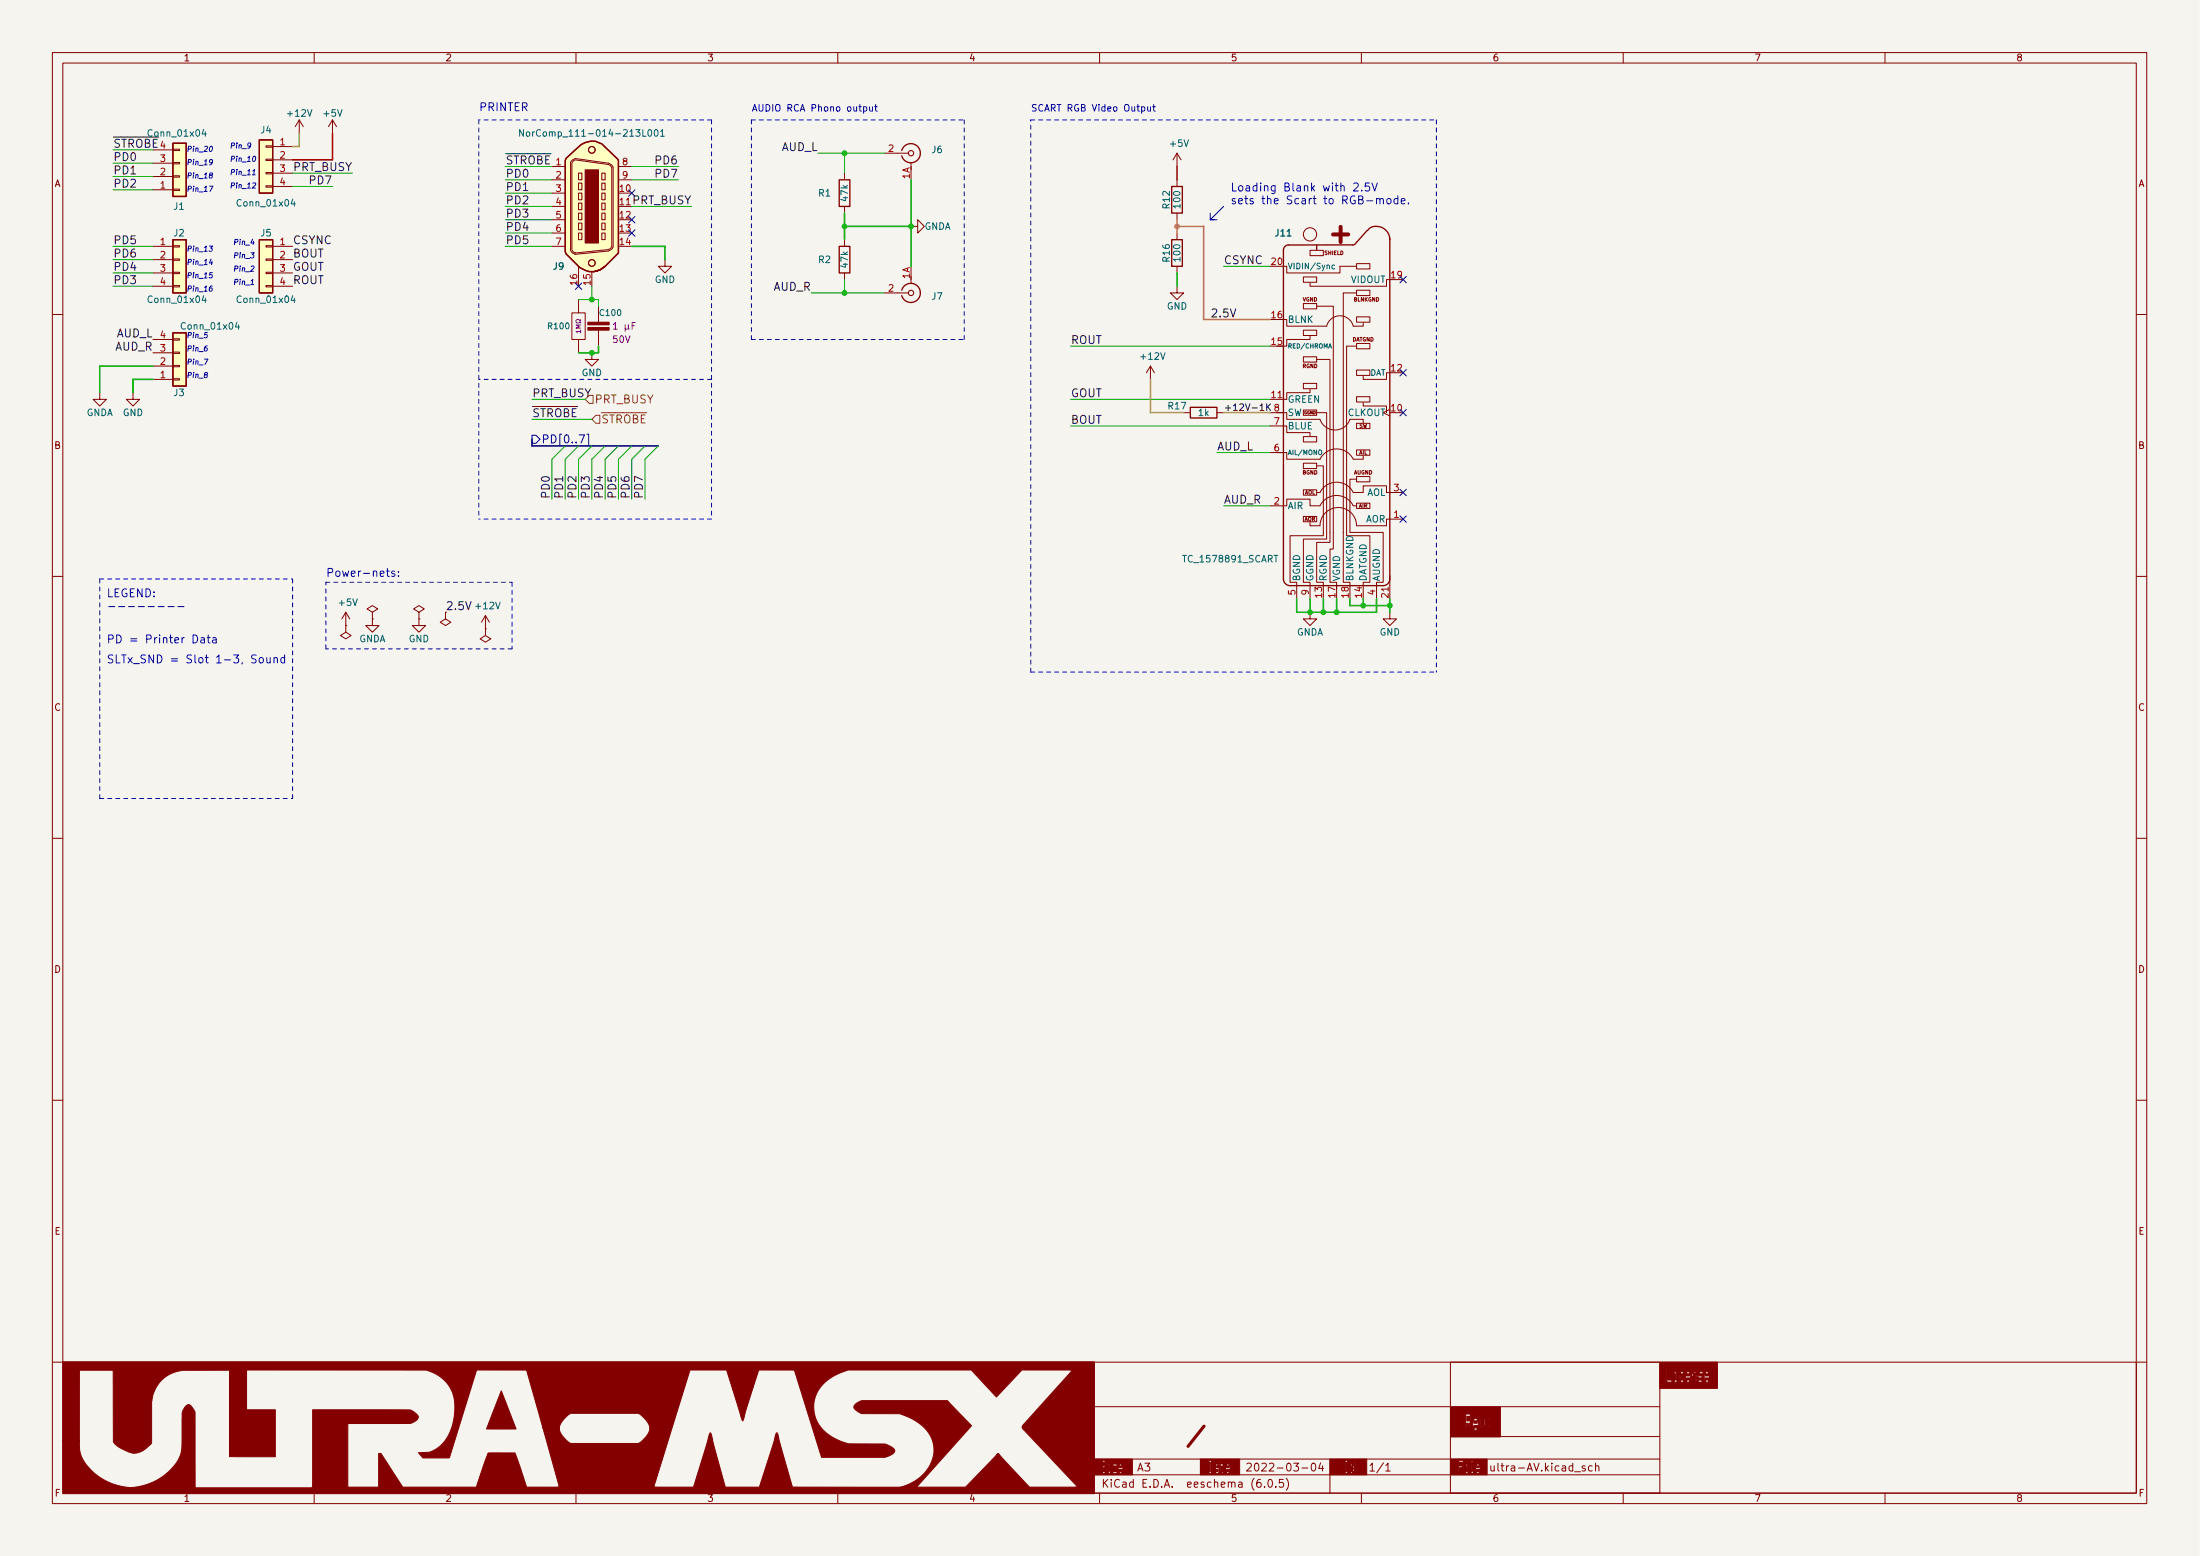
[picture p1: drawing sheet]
<svg xmlns="http://www.w3.org/2000/svg" width="420mm" height="297mm" viewBox="0 0 420 297" stroke-linecap="round" stroke-linejoin="round" font-family="sans-serif">
<path d="M0 0h420v297h-420z" fill="#f5f4ef" stroke="#f5f4ef" stroke-width=".19"/>
<g fill="none" stroke="#840000" stroke-width=".19">
<path d="M10 10h400v277h-400zM12 12h396v273h-396zM60 10v2M110 10v2M160 10v2M210 10v2M260 10v2M310 10v2M360 10v2M29.2 36.2h3.8M29.2 33.7h3.8M29.2 31.2h3.8"/>
<path d="M29.2 28.6h3.8M33 28.5h1.3v.2h-1.3zM33 31h1.3v.3h-1.3zM33 33.6h1.3v.2h-1.3zM33 36.1h1.3v.3h-1.3zM50.8 35.5h1.3v.2h-1.3zM50.8 32.9h1.3v.3h-1.3zM50.8 30.4h1.3v.2h-1.3zM50.8 27.8h1.3v.3h-1.3zM52.1 28h3.8M52.1 30.5h3.8M52.1 33.1h3.8"/>
<path d="M52.1 35.6h3.8M57.1 22.9l-.7 1.3M57.1 22.9v2.5M57.1 22.9l.8 1.3M63.5 22.9l-.8 1.3M63.5 22.9v2.5M63.5 22.9l.8 1.3M105.4 39.4h2.5M105.4 34.3h2.5M105.4 36.9h2.5M109.3 30.5l.6-.2 6.3 .9 .5 .2 .4 .5v15.3l-.4 .5-.5 .2-6.3 .7-.6-.3-.3-.5v-16.8zM109.6 30.6l.3-.1 6.3 .9 .6 .6v14.9l-.3 .6-6.6 .8-.7-.6v-16.5z"/>
<path d="M110.5 33.1h.6v1.2h-.6zM110.5 38.8h.6v1.2h-.6zM110.5 36.9h.6v1.2h-.6zM110.5 35h.6v1.2h-.6zM114.9 38.8h.7v1.2h-.7zM114.9 36.9h.7v1.2h-.7zM114.9 35h.7v1.2h-.7zM114.9 33.1h.7v1.2h-.7zM118.1 39.4h2.5M118.1 34.3h2.5M118.1 31.8h2.5M161.3 33.1v1.2"/>
<path d="M161.3 39.4v1.3M168.9 29.2h4.6M174 31v1.4M224.8 29.2v2.6M224.8 34.3v1.3M224.8 29.2l-.8 1.3M224.8 29.2l.8 1.3M29.2 47h3.8M29.2 49.6h3.8M29.2 52.1h3.8M29.2 54.6h3.8M33 54.5h1.3v.3h-1.3z"/>
<path d="M33 52h1.3v.2h-1.3zM33 49.4h1.3v.3h-1.3zM33 46.9h1.3v.3h-1.3zM50.8 54.5h1.3v.3h-1.3zM50.8 52h1.3v.2h-1.3zM50.8 49.4h1.3v.3h-1.3zM50.8 46.9h1.3v.3h-1.3zM52.1 47h3.8M52.1 49.6h3.8M52.1 52.1h3.8M52.1 54.6h3.8M105.4 47h2.5"/>
<path d="M105.4 41.9h2.5M105.4 44.5h2.5M109.2 59.7h2.6v5.1h-2.6zM110.5 44.5h.6v1.3h-.6zM110.5 42.6h.6v1.3h-.6zM110.5 40.7h.6v1.2h-.6zM110.5 50.8v1.3M110.5 57.2v2.5M114.3 58.5v3M114.9 44.5h.7v1.3h-.7zM114.9 42.6h.7v1.3h-.7zM114.9 40.7h.7v1.2h-.7z"/>
<path d="M127 49.6v1.2h1.3l-1.3 1.3-1.3-1.3h1.3M161.3 45.8v1.2M161.3 52.1v1.3M168.9 55.9h4.6M174 43.2h1.3v-1.3l1.2 1.3-1.2 1.3v-1.3M174 52.7v1.4M224.8 54.6v1.3h1.3l-1.3 1.3-1.3-1.3h1.3M224.8 40.7v1.2M224.8 44.5v1.3M224.8 50.8v1.3M245.1 50.8h.6v1.3h10.2v-1.3h3.2M248.9 57.9h2.6v1.1h-2.6z"/>
<path d="M248.9 52.9h2.6v1h-2.6zM250.2 47.8h2.5v1h-2.5zM251.5 58.5h3.1v46.3h-.6v6.4h1.3v1.2M259.1 55.4h2.5v1h-2.5zM259.1 50.3h2.5v1h-2.5zM259.1 55.9h-2.6v55.3h1.3v.6M265.4 53.4h-.6v1.2h-14.6v-.6M10 60h2M19 75v1.2h1.3l-1.3 1.3-1.2-1.3h1.2M25.4 75v1.2h-1.3l1.3 1.3 1.3-1.3h-1.3M29.2 72.4h3.8M29.2 69.9h3.8"/>
<path d="M29.2 67.3h3.8M29.2 64.8h3.8M33 64.7h1.3v.2h-1.3zM33 67.2h1.3v.3h-1.3zM33 69.8h1.3v.2h-1.3zM33 72.3h1.3v.3h-1.3zM110.5 64.8v2.5M113 67.3v1.3h1.3l-1.3 1.3-1.2-1.3h1.2M114.3 63v3.1M219.7 69.9l-.8 1.3M219.7 69.9v2.5M219.7 69.9l.8 1.3"/>
<path d="M226.1 78.8h1.2M232.4 78.8h1.3M242.6 78.8h2.5M243.8 78.8h1.9v1.2h6.4a3 3 0 0 0 2.9 2.1 3 3 0 0 0 2.8-2.1h2.5v.7M243.8 61h1.9v1.3h7.7a2.62 2.62 0 0 1 2.5-2 2.62 2.62 0 0 1 2.5 2h1.9v-.7M248.9 78.3h2.6v1h-2.6zM248.9 73.2h2.6v1h-2.6zM248.9 68.1h2.6v1h-2.6zM248.9 63h2.6v1h-2.6zM250.2 74.3v.7h-4.5v1.2h-3.1M250.2 64.2v.6h-4.5v1.3h-1.9M251.5 78.8h1.9v24.1h-4.5v8.3h1.3v3.1"/>
<path d="M251.5 68.6h2.5v34.9h-2.5v7.7h1.2v.6M259.1 75.7h2.5v1h-2.5zM259.1 70.6h2.5v1.1h-2.5zM259.1 65.6h2.5v1h-2.5zM259.1 60.5h2.5v1h-2.5zM259.1 66.1h-1.9v36.2h4.4v8.9h-1.3v.6M260.3 76.9v.6h4.5v1.3M265.4 71.2h-.6v1.2h-4.5v-.6M265.4 78.1l-1.2 .7 1.2 .6M408 60h2M242.6 81.3h3.1v1.3h4.5v.6M242.6 96.6h3.1v-1.3h4.5v1.3h1.9a3.5 3.5 0 0 1 3.2-2 3.5 3.5 0 0 1 3.1 2h.7"/>
<path d="M242.6 86.4h2.5M243.8 86.4h1.9v1.3h6.4a3.5 3.5 0 0 1 3.2-2 3.5 3.5 0 0 1 3.1 2h1.9v-.7M248.9 98.6h2.6v1h-2.6zM248.9 93.5h2.6v1h-2.6zM248.9 88.4h2.6v1h-2.6zM248.9 83.3h2.6v1.1h-2.6zM251.5 88.9h1.2v13.4h-6.3v8.9h1.2v3.1M251.5 94h.6a3.5 3.5 0 0 1 3.2-2 3.5 3.5 0 0 1 3.1 2h1.9v-1.3h4.5v1.3h3.2M259.1 96h2.5v1.1h-2.5zM259.1 91h2.5v1h-2.5zM259.1 85.9h2.5v1h-2.5zM259.1 80.8h2.5v1h-2.5z"/>
<path d="M259.1 91.5h-1.3v10.1h6.4v9.6h-1.3v1.2M268 99.1h-3.2v1.3h-5.7a3.5 3.5 0 0 0-3.5-3.5 3.5 3.5 0 0 0-3.5 3.5h-1.9v-.7M10 110h2M66 119.4v1.3l1.1 .6-1.1 .7-1-.7 1-.6M66 119.4h.1M66 116.9l-.7 1.2M66 116.9v2.5M66 116.9l.8 1.2M71.1 118.1v1.3h1.3l-1.3 1.3-1.3-1.3h1.3M71.1 116.9l1-.7-1-.6-1 .6 1 .7v1.2M71.1 118.1h.1M80 116.9l1-.7-1-.6-1 .6 1 .7v1.2"/>
<path d="M80 118.1h.1M80 118.1v1.3h1.3l-1.3 1.3-1.3-1.3h1.3M85.1 116.9v1.2l1 .7-1 .6-1-.6 1-.7M92.7 117.5l-.8 1.3M92.7 117.5v2.6M92.7 117.5l.8 1.3M250.2 116.9v1.2h1.3l-1.3 1.3-1.3-1.3h1.3M262.9 111.8v2.5M265.4 116.9v1.2h1.3l-1.3 1.3-1.2-1.3h1.2M265.4 109.9v4.4M408 110h2M92.7 120.1v1.2l1 .7-1 .6-1-.6 1-.7"/>
<path d="M92.7 120.1h.1M10 160h2M408 160h2M10 210h2M408 210h2M10 260h2M209 260h108v25h-108zM209 278.5h108M209 268.5h108M218.7 279.3h.9l-.5 .6 .4 .1v.7l-.2 .1-.6-.1M229.3 278.5v3M245.9 279.4l.2-.1a.8 .8 0 0 1 .5 .8 .8 .8 0 0 1-.5 .7 1 1 0 0 1-.2-1.4z"/>
<path d="M247.1 279.3h.9l-.5 .6 .4 .1v.7l-.2 .1-.6-.1M250.6 279.4l.2-.1a.8 .8 0 0 1 .5 .8 .8 .8 0 0 1-.5 .7 1 1 0 0 1-.2-1.4zM252.2 279.2l-.3 1.1h.9M252.6 279.8v1M254 278.5v6.5M264.7 279.7l.4-.4v1.5M277 260h131v25h-131zM277 274.2h40M302.7 279.9l-.3-.1-.2 .2v.2l.5 .2v.3h-.5M304.1 279.9l-.4-.1-.3 .3 .1 .6h.6M304.7 280l.2-.2 .4 .1 .1 .9M304.7 279.3v1.5"/>
<path d="M408 260h2M60 285v2M110 285v2M160 285v2M209 281.5h108M210 285v2M217.3 280.8l.5-1.5 .5 1.5M217.4 280.4h.8M240.7 282.4a.59 .59 0 0 0-.7 .7v.5l.2 .2 .4 .1 .2-.1 .1-.5-.2-.2-.4-.1-.3 .3M241.5 283.8v.1M242.3 282.6l.2-.2a.8 .8 0 0 1 .5 .8 .8 .8 0 0 1-.5 .7l-.2-.1-.1-.5zM243.7 283.8v.1"/>
<path d="M243.9 280.2h1.2M245.1 282.4h-.7l-.1 .7 .2-.1 .5 .1 .2 .2-.1 .5-.2 .1-.6-.1M245.7 282.2a1.72 1.72 0 0 1 0 2.3M248.6 280.2h1.2M260 285v2M264.7 280.8h.8M310 285v2M360 285v2"/>
<circle cx="113" cy="28.6" r=".63"/>
<circle cx="113" cy="50.2" r=".63"/>
<circle cx="250.2" cy="44.7" r="1.27"/>
</g>
<path d="M229.9 272.3l-3 3.8" fill="none" stroke="#840000" stroke-width=".6"/>
<g fill="#840000" stroke="#840000" stroke-width=".19">
<path d="M12 260h197v25.1h-197v-10h3.2v1.3a5.5 5.5 0 0 0 1.2 3.2 11.6 11.6 0 0 0 8.3 4.4l.7-.1a10.9 10.9 0 0 0 9.1-6.2l.2-1.6 .1-4.3a4.9 4.9 0 0 1 .2-2.7 1.16 1.16 0 0 1 1.2-.9l.5 .5 .6 .9v14.4h22.3l.1-14.9h17a3 3 0 0 1 2.9 .9 .72 .72 0 0 1 .3 .7 .72 .72 0 0 1-.6 .6l-1 .4-11.9 .1v12.1h5.9v-6.4h.5l4.1 6.4h14.1l2.2-6.5h1.1h4.1l2.2 6.5h31.8l3-10 .3-.4 2.8 10.4h6.5l3.2-10.1 .2-.3 .2 .5 2.6 9.6a.27 .27 0 0 0 .1 .3 .27 .27 0 0 0 .4 0h19.9a8 8 0 0 0 6.8-7.1 7.3 7.3 0 0 0-5.2-6.4l-1.4-.5h-7.2l-.7-.4a1.12 1.12 0 0 1-.8-1.1l.6-.6 .9-.4h16.3l4.6 4.8-10.5 11.7h9.4l5.8-6.1a.38 .38 0 0 1 .5-.3 .38 .38 0 0 1 .3 .4l5.6 6h9.2l-10.2-10.9a.74 .74 0 0 1-.4-.7 .74 .74 0 0 1 .5-.6l8.9-9.9v-.3h-9.4l-4.9 5.2-4.8-5.2-23.8 .1a8.4 8.4 0 0 0-6.2 5.6 6.6 6.6 0 0 0 3.9 7.4l1.7 .7a6.2 6.2 0 0 0 3.1 .3l4.8 .1 1.3 .6a.7 .7 0 0 1 .6 .6 .7 .7 0 0 1-.5 .7l-1.5 .6h-12l-5.2-16.7h-6.8l-3.1 9.7-3-9.7h-7l-6.9 22.4h-18.1l-3.1-11.3h3.1a4.4 4.4 0 0 0 2.2 3h12.9a4.8 4.8 0 0 0 2.2-2.8 4.2 4.2 0 0 0-2-2.9l-.2-.1-13 .1a4.7 4.7 0 0 0-2.1 2.7h-3.1l-3.1-11.1h-9.6l-5.2 16.8h-5.1l-.8-1h.9a3.5 3.5 0 0 0 2.6-.7 9.2 9.2 0 0 0 3.5-7.5 7 7 0 0 0-5.5-7.6h-34.3v7.6h5.5v9h-8.8v-16.5h-9.2a6.6 6.6 0 0 0-5.6 6.1v7.8l-.4 .4a3.7 3.7 0 0 1-5.3 .7l-1-.6-.6-.8-.1-13.6h-6.4v13.5h-3.2z"/>
<path d="M95.7 265.5l2.9 7.3h-5.7z"/>
<path d="M208.8 278.5h7.5v3h-7.5v-.3h5.5v-.3h.8v-.4h-.1v.4h-1.3v.3h-.3v-.3h.3v-.4h.7v-.7h.7v-.3h-.1v.3h-.7v-.3h-.6v.3h-.1v1.1h-.8v-.4h.2v-.3h-.2v.3h-.1l-.2 .7h-.4v-.3h-.1v-1.1h1v.4h.2l.2-.7h-.9v.3h-.5v-.3h-.4v.3h.2v1.1h-.2v.3h-.5v-.3h.2v-.7h-.2v.7h-.5v.3h-1.8v-.3h1.8v-.4h-.2v.4h-1.6v-.7h2.3v-.4h-.5v.4h-1.8v-.4h1.8v-.3h.7v-.4h.7v-.3h-.2v.3h-.7v.4h-.5v-.4h.5v-.3h-.5v.3h-.2v.7h-1.6z"/>
<path d="M213.7 279.8h.6v.4h-.6z"/>
<path d="M229.3 278.5h7.4v3h-7.4v-.3h2.1v-.3h.7v.3h2.6v-.3h.9v-.4h-.1v.4h-1.3v.3h-.5v-.3h.5v-.4h.7v-.7h.7v-.3h-.1v.3h-.8v-.3h-.5v.3h-.2v1.1h-.1v-.4h-.2v.4h-.4v.3h-.5v-1.4h.3v1.1h.2v-1.1h.4v-.3h-.4v-.7h-.2v.7h-.1v.3h-.4v.4h-.5l-.2 .7h-.3v-.4h.1v-.7h.9v-.3h-.5v.3h-.4l-.1-.7h-.2v-.3h-.5v.3h.2v1.8h-.2v.3h-1.6z"/>
<path d="M231.2 279.1h.2v.4h.2v1h-.2v.4h-.2z"/>
<path d="M277 268.6h9.5v5.7h-9.5v-1.3h6.2v-.4h1.4v-.5h-.3v.5h-.9v-.5h.3v-.9h.9v-.4h-.3v.4h-.6v-.4h-.3v1.3h-.2v.5h-.2v.4h-.9v-.4h.9v-.5h-.2v.5h-1.3v.4h-.5v-.4h.5v-.5h1.3v-1.3h-.2v1.3h-.3v-.9h-.2v-.4h-.6v.4h-.3v1.4h-.4v.4h-.7v-.4h.7v-.5h-.2v.5h-.5v-.9h.3v.4h.2v-.4h.2v-.5h.2v-.8h-.2v-.5h-.9v3.1h-2.9z"/>
<path d="M280.1 270.4h.7v.8h-.7z"/>
<path d="M281.5 271.2h.6v.5h-.6z"/>
<path d="M317 260h11v5h-11v-1.1h9.3v-.4h1v-.5h-.2v.5h-1.4v.4h-.6v-.4h.6v-.5h.8v-.7h.8v-.4h-.2v.4h-.8v-.4h-.6v.4h-.2v1.2h-.2v-.5h-.2v.5h-.8v.4h-.2v-.9h1v-.3h-.6v-.4h.8v-.4h-.8v.4h-.2v.7h-.2v-.7h-.2v1.6h-.6v-1.2h.2v-.4h.4v-.4h-.4v.4h-.2v-.4h-.2v2h-.4v-.4h-.6v.4h-.6v-.4h.6v-.5h.8v-.7h-.2v-.4h-.6v.4h-.2v1.2h-.2v-.5h-.2v.5h-.6v.4h-.6v-.4h.6v-.8h.8v-.4h-.2v.4h-.6v-.4h.6v-.4h-.6v.4h-.2v1.2h-.6v-1.6h-.4v.4h.2v1.2h-.2v.4h-.4v-.4h-.8v-2h1.6v-.4h-.2v.4h-1.4v-.4h-.2v2.8h-1.3z"/>
<path d="M322.1 262.3h.6v.4h-.6z"/>
<path d="M325.7 262.3h.6v.4h-.6z"/>
<path d="M254 278.5h7v3h-7v-.3h3.4v-.3h.5v.3h.4v-.3h.2v.3h.1v-.3h.7v-.4h-.1v.4h-.6v-1.1h.7v-.3h-.1v.3h-.6v-1h-.1v1h-.2v-.3h-.4v.3h-.2v1.1h-.5v-1.8h.2v-.3h-.5v.3h.1v1.8h-.1v.3h-2.9z"/>
<path d="M257.9 279.8h.4v.4h.2l-.2 .7h-.4z"/>
<path d="M277 278.5h7v3h-7v-.3h5.5v-.3h.9v-.4h-.2v.4h-1.2v.3h-.5v-.3h.5v-.4h.7v-.7h.7v-.3h-.2v.3h-.7v-.3h-.5v.3h-.2v1.1h-.5v-2.1h-.4v.3h.2v1.8h-.2v.3h-.5v-.3h-.2v-1.4h-.3v.3h.1v1.1h-.1v.3h-1.1v-1h.5v-.4h-.5v-.7h1.4v-.3h-.2v.3h-.5v-.3h-.9v2.4h-1.6z"/>
<path d="M282 279.8h.5v.4h-.5z"/>
<path d="M112.3 62.5h4v.5h-4z"/>
<path d="M112.3 61.5h4v.5h-4z"/>
<path d="M111.8 32.4h2.5v14h-2.5z"/>
</g>
<g fill="#ffffc2" stroke="#ffffc2" stroke-width=".19">
<path d="M49.5 26.7h2.6v10.2h-2.6z"/>
<path d="M49.5 45.8h2.6v10.1h-2.6z"/>
<path d="M33 63.5h2.6v10.2h-2.6z"/>
<path d="M33 27.3h2.6v10.2h-2.6z"/>
<path d="M109.6 30.6l.3-.1 6.3 .9 .6 .6v14.9l-.3 .6-6.6 .8-.7-.6v-16.5z"/>
<path d="M108.1 30.3l1.6-1.6a3.9 3.9 0 0 1 5.2-1.2l3.2 3.1v17.7l-2.5 2.5-.9 .7-1.3 .4 2.2-1.1a3.7 3.7 0 0 1-4.9 .3l-2.6-2.7-.2-.4v-17.4z"/>
<path d="M33 45.8h2.6v10.1h-2.6z"/>
<circle cx="113" cy="28.6" r=".63"/>
<circle cx="113" cy="50.2" r=".63"/>
</g>
<g fill="none" stroke="#840000" stroke-width=".25">
<path d="M33 27.3h2.6v10.2h-2.6zM49.5 26.7h2.6v10.2h-2.6zM160.3 34.3h2v5.1h-2zM172.2 28.7a1.81 1.81 0 0 1 2.8-.9 1.81 1.81 0 0 1 0 2.9 1.81 1.81 0 0 1-2.8-.9M223.8 35.6h2v5.1h-2zM33 45.8h2.6v10.1h-2.6zM49.5 45.8h2.6v10.1h-2.6zM115.6 50.8a3.7 3.7 0 0 1-4.9 .3l-2.6-2.7-.2-.4v-17.4l.2-.3 1.6-1.6a3.9 3.9 0 0 1 5.2-1.2l3.2 3.1v17.7l-2.5 2.5-.9 .7-1.3 .4M160.3 47h2v5.1h-2zM172.2 55.4a1.81 1.81 0 0 1 2.8-1 1.81 1.81 0 0 1 0 3 1.81 1.81 0 0 1-2.8-1M223.8 45.8h2v5h-2zM246.1 46.7a1.02 1.02 0 0 0-1 1.1v1.2"/>
<path d="M251.5 46.8v.9M258.3 46.7l-12.2 .1M261.1 44l-2 2.3M261.2 44a2.45 2.45 0 0 1 2.7-.6 2.45 2.45 0 0 1 1.5 2.4M265.4 45.5v65a1.27 1.27 0 0 1-1.2 1.3h-17.8a1.27 1.27 0 0 1-1.3-1.3v-59.7M33 63.5h2.6v10.2h-2.6zM227.3 77.8h5.1v2h-5.1z"/>
</g>
<g fill="none" stroke="#006464" stroke-width=".19">
<path d="M38.9 24.7l-.3 .9h.8M39.2 25.2v.8M55.9 38l-.3 .9h.8M56.2 38.5v.8M100 24.7v1.3l-.8-1.3v1.3M100.6 25.3l.2-.1 .3 .1 .1 .5-.1 .1-.3 .1-.2-.1zM123.9 24.8l.1-.1a.68 .68 0 0 1 .5 .7 .68 .68 0 0 1-.5 .6 .84 .84 0 0 1-.1-1.2zM125.1 24.8l.1-.1a.68 .68 0 0 1 .5 .7 .68 .68 0 0 1-.5 .6 .84 .84 0 0 1-.1-1.2zM126.2 25.1l.3-.4v1.3M126.2 26h.7M38.9 56.4l-.3 .9h.8M39.2 56.9v.9"/>
<path d="M55.9 56.4l-.3 .9h.8M56.2 56.9v.9M254.9 50.7l-.3-.1-.2 .2 .1 .5h.4M45.3 61.5l-.3 .9h.7M45.6 62v.8M253.7 66.5l.3-.9 .3 .9M251.9 86l.1-.1 .4 .1v.5l-.1 .3-.4-.1z"/>
</g>
<path d="M110.9 63.3h-.9l.3 .2M110.9 62.1h-.9l.6 .3-.6 .2h.9M110.9 61v.2h-.2a.38 .38 0 0 0-.5-.2 .38 .38 0 0 0-.2 .5l.5 .2 .4-.2v.2M110.9 63v.5M117.2 61.9l.3-.3v1.2M117.2 62.8h.7M119.4 62v1.3M120 62.7l.2 .1M120 62l-.1 .8h-.3l-.2-.1M120.7 62.2h.5M121.3 61.6h-.6v1.2" fill="none" stroke="#840084" stroke-width=".19"/>
<g fill="none" stroke="#840000" stroke-width=".2">
<circle cx="174" cy="29.2" r=".51"/>
<circle cx="174" cy="55.9" r=".51"/>
</g>
<g fill="none" stroke="#000084" stroke-width=".19">
<path d="M120 36.3l1.3 1.2M121.3 36.3l-1.3 1.2M109.9 54l1.2 1.3M111.1 54l-1.2 1.3M120 41.3l1.3 1.3M120 43.9l1.3 1.2M121.3 43.9l-1.3 1.2M121.3 41.3l-1.3 1.3M267.4 52.8l1.2 1.2M268.6 52.8l-1.2 1.2M267.4 78.2l1.2 1.2M267.4 70.5l1.2 1.3"/>
<path d="M268.6 78.2l-1.2 1.2M268.6 70.5l-1.2 1.3M101.6 83.1h.8l.7 .8-.7 .7h-.8zM112.1 82.9h.3v2.2h-.3M267.4 93.4l1.2 1.2M267.4 98.5l1.2 1.2M268.6 93.4l-1.2 1.2M268.6 98.5l-1.2 1.2"/>
</g>
<path d="M112.5 75.5h.8v1.5h-.8l-.7-.8zM113.8 79.3h.8v1.5h-.8l-.8-.8z" fill="none" stroke="#725600" stroke-width=".19"/>
<path d="M240.7 78.4h.7M241.9 77.1v1.3M242.1 77.6l.5 .8M242.6 77.1l-.7 .7" fill="none" stroke="#0f0f0f" stroke-width=".19"/>
<g fill="none" stroke="#0000c2" stroke-width=".19">
<path d="M167.2 19.9v1.1l.3 .2M220.3 19.9v1.1l.3 .2M40 35.5h.7l-.6 1M40.1 28l.2-.1a.5 .5 0 0 1 .3 .6 .5 .5 0 0 1-.5 .4l-.1-.4zM40.2 33.4l-.2-.2 .2-.2 .4 .1-.1 .3a.38 .38 0 0 0-.5 .1 .38 .38 0 0 0 0 .5 .33 .33 0 0 0 .5-.1 .33 .33 0 0 0 0-.4l-.1-.1M40.6 30.9l-.2 .2-.3-.1v-.4l.3-.1 .2 .2-.1 .5-.5 .3M48.2 33.4h.6M48.3 32.7l.3-.3-.1 1M48.3 35l.4-.1 .1 .3-.7 .7h.7M48.4 29.9l.1-.1a.5 .5 0 0 1 .3 .6 .5 .5 0 0 1-.5 .4l-.1-.4zM164.9 20.4h.4l.2 .2-.1 .6h-.5M164.9 20.4v1.2"/>
<path d="M166.1 20.4v.8h.3l.2-.1M166.6 20.4v.8M167.1 20.4h.4M218 20.4h.4l.2 .2-.1 .6h-.5M219.2 20.4v.8h.3l.2-.1M219.7 20.4v.8M220.1 20.4h.5M233.7 39.4l-2.6 2.5M258.5 35.1l.6-.2 .2 .2 .1 .3-.9 1.1h.9M260.1 36.3v.2M261.5 34.9h-.7l-.1 .8 .2-.2 .5 .1 .2 .2-.1 .5-.2 .2-.6-.2M262 34.9l.5 1.6 .5-1.6"/>
<path d="M262.9 38l.2-.1 .4 .1v.9M262.9 37.9v1M263.5 38.1l.3-.2 .3 .1 .1 .9M264.9 38l.2-.1 .5 .1 .1 .6-.2 .2-.4 .1-.2-.1zM267 38l-.5-.1-.3 .3 .2 .6h.6M267 37.4v1.5M267.6 38.4l.7-.1v-.3l-.5-.1-.2 .2 .1 .7h.6M269 38.8v.1M40 47h.6l-.4 .4 .3 .1v.4h-.6M40.3 49.5l-.3 .7h.6M40.5 49.8l-.1 .7M40.5 54.6l-.4 .2-.1 .6 .1 .2 .4-.1v-.5h-.3l-.2 .2"/>
<path d="M40.6 52.1h-.5l-.1 .4h.5v.5h-.6M47.9 54.3h.5M48 50.9l.4-.1 .1 .3-.7 .7h.6M231.1 40.7v1.2M231.1 41.9h1.3M20.8 115.8h1.1M22.6 115.8h1.2M24.5 115.8h1.2M26.4 115.8h1.2M28.3 115.8h1.2M30.2 115.8h1.2M32.1 115.8h1.1"/>
<path d="M34 115.8h1.1M73.8 109h.6M74 108.5v1.3l.4 .2M75.4 109.1l-.4-.1-.2 .2 .1 .3 .5 .1v.4h-.6M76.1 109.9v.1M76.1 109.1v.1M36.9 121.2a.77 .77 0 0 1 .8 .8 .77 .77 0 0 1-.8 .7zM38.4 121.8h.6v.9M39 122.1l-.5 .1a.3 .3 0 0 0-.2 .2 .3 .3 0 0 0 .2 .3h.5M39.6 121.7h.5M39.8 121.2v1.3l.3 .2M40.6 121.8h.6l.1 .9"/>
<path d="M41.3 122.1l-.5 .1a.3 .3 0 0 0-.2 .2 .3 .3 0 0 0 .2 .3h.5M48.9 125.1l-.6-.1-.3 .3 .2 .4 .6 .3v.4l-.2 .1h-.6M49.6 125.7l.2-.2 .4 .2 .1 .6-.1 .2h-.4l-.2-.1zM50.9 125.5l.1 1h.4l.2-.1M51.6 125.5v1M52.3 125.7l.2-.2 .4 .1 .1 .9M52.3 125.5v1M54.4 125.6l-.5-.1-.3 .3 .2 .7h.6M54.4 125v1.5"/>
</g>
<g fill="none" stroke="#0000c2" stroke-width=".19" stroke-dasharray=".8 .8">
<path d="M91.4 22.9v76.2M135.9 22.9v76.2M135.9 22.9h-44.5M143.5 22.9h40.6M143.5 22.9v41.9M196.8 22.9h77.5M274.3 22.9v105.4M231.1 41.9h1.3M135.9 72.4h-44.5M143.5 64.8h40.6M184.1 64.8v-41.9M135.9 99.1h-44.5"/>
<path d="M19 110.5v41.9M19 110.5h36.9M62.2 111.2h35.6M97.8 111.2v12.7M62.2 123.9v-12.7M97.8 123.9h-35.6M196.8 128.3h77.5M196.8 128.3v-105.4M19 152.4h36.9M55.9 152.4v-41.9"/>
</g>
<path d="M101.6 83.9v1.2h6.3M110.5 85.1h15.2" fill="none" stroke="#000084" stroke-width=".3"/>
<g fill="none" stroke="#009600" stroke-width=".19">
<path d="M21.6 33.7h7.6M21.6 28.6h7.6M21.6 31.2h7.6M21.6 36.2h7.6M55.9 33.1h11.4M55.9 35.6h7.6M96.5 39.4h8.9M96.5 34.3h8.9M96.5 31.8h8.9M96.5 36.9h8.9M120.6 39.4h11.5M120.6 34.3h8.9"/>
<path d="M120.6 31.8h8.9M156.2 29.2h12.7M161.3 29.2v3.9M21.6 47h7.6M21.6 49.6h7.6M21.6 52.1h7.6M21.6 54.6h7.6M96.5 47h8.9M96.5 44.5h8.9M96.5 41.9h8.9M110.5 57.2h3.8v1.3M113 54.6v2.6"/>
<path d="M154.9 55.9h14M161.3 53.4v2.5M233.7 50.8h8.9M101.6 76.2h10.2M204.5 76.2h38.1M204.5 66.1h38.1M101.6 80h11.4M107.9 85.1l-2.5 2.6v7.6M110.5 85.1l-2.6 2.6v7.6M113 85.1l-2.5 2.6v7.6M115.6 85.1l-2.6 2.6v7.6M118.1 85.1l-2.5 2.6v7.6"/>
<path d="M120.6 85.1l-2.5 2.6v7.6M123.2 85.1l-2.6 2.6v7.6M125.7 85.1l-2.5 2.6v7.6M204.5 81.3h38.1M232.4 86.4h10.2M233.7 96.6h8.9"/>
</g>
<g fill="none" stroke="#00c200" stroke-width=".3">
<path d="M174 34.3v16.5M120.6 47h6.4v2.6M161.3 40.7v5.1M161.3 43.2h12.7M224.8 52.1v2.5M29.2 69.9h-10.2v5.1M29.2 72.4h-3.8v2.6M114.3 66.1v1.2h-3.8M247.6 114.3v2.6h15.3v-2.6M250.2 114.3v2.6M252.7 114.3v2.6M255.3 114.3v2.6"/>
<path d="M257.8 114.3v1.3h7.6M260.3 114.3v1.3M265.4 114.3v2.6"/>
</g>
<path d="M57.1 25.4v2.6h-1.2M219.7 72.4v6.4h6.4M233.7 78.8h8.9" fill="none" stroke="#c2c200" stroke-width=".3"/>
<path d="M63.5 25.4v5.1h-7.6M224.8 31.8v2.5" fill="none" stroke="#c20000" stroke-width=".3"/>
<path d="M224.8 43.2h5.1v17.8h12.7M224.8 41.9v2.6" fill="none" stroke="#f90" stroke-width=".3"/>
<g fill="#00c200" stroke="#00c200" stroke-width=".19">
<circle cx="161.3" cy="43.2" r=".45"/>
<circle cx="174" cy="43.2" r=".45"/>
<circle cx="252.7" cy="116.9" r=".45"/>
<circle cx="250.2" cy="116.9" r=".45"/>
<circle cx="260.4" cy="115.6" r=".45"/>
<circle cx="255.3" cy="116.9" r=".45"/>
<circle cx="265.4" cy="115.6" r=".45"/>
<circle cx="113" cy="67.3" r=".45"/>
</g>
<g fill="#009600" stroke="#009600" stroke-width=".19">
<circle cx="161.3" cy="29.2" r=".45"/>
<circle cx="161.3" cy="55.9" r=".45"/>
<circle cx="113" cy="57.2" r=".45"/>
</g>
<circle cx="224.8" cy="43.2" r=".45" fill="#f90" stroke="#f90" stroke-width=".19"/>
<text font-size="5.3" fill="#840000" x="254.5" y="46.4">+</text>
<g font-size="2.1" fill="#0000c2">
<text x="91.4" y="21.2">PRINTER</text>
<text x="234.9" y="36.5">Loading Blank with 2.5V</text>
<text x="234.9" y="39">sets the Scart to RGB-mode.</text>
<text x="62.2" y="110.1">Power-nets:</text>
<text x="20.3" y="114">LEGEND:</text>
<text x="20.3" y="122.8">PD = Printer Data</text>
<text x="20.3" y="126.6">SLTx_SND = Slot 1-3, Sound</text>
</g>
<g font-size="2.1" fill="#0f0f0f">
<text x="21.6" y="28.2">~{STROBE}</text>
<text x="149.1" y="28.8">AUD_L</text>
<text x="21.6" y="33.3">PD1</text>
<text x="21.6" y="35.8">PD2</text>
<text x="21.6" y="30.7">PD0</text>
<text x="56" y="32.6">PRT_BUSY</text>
<text x="59.4" y="35.2">PD7</text>
<text x="96.5" y="33.9">PD0</text>
<text x="96.5" y="31.4">~{STROBE}</text>
<text x="125.4" y="31.4">PD6</text>
<text x="125.4" y="33.9">PD7</text>
<text x="96.5" y="36.4">PD1</text>
<text x="96.5" y="39">PD2</text>
<text x="96.5" y="41.5">PD3</text>
<text x="120.8" y="39">PRT_BUSY</text>
<text x="21.6" y="46.6">PD5</text>
<text x="55.9" y="46.6">CSYNC</text>
<text x="96.5" y="44.1">PD4</text>
<text x="96.5" y="46.6">PD5</text>
<text x="21.6" y="49.1">PD6</text>
<text x="21.6" y="51.7">PD4</text>
<text x="55.9" y="49.1">BOUT</text>
<text x="55.9" y="51.7">GOUT</text>
<text x="233.7" y="50.4">CSYNC</text>
<text x="21.6" y="54.2">PD3</text>
<text x="55.9" y="54.2">ROUT</text>
<text x="147.6" y="55.5">AUD_R</text>
<text x="22.1" y="64.4">AUD_L</text>
<text x="204.5" y="65.7">ROUT</text>
<text x="231.1" y="60.6">2.5V</text>
<text x="21.9" y="66.9">AUD_R</text>
<text x="101.6" y="75.8">PRT_BUSY</text>
<text x="204.5" y="75.8">GOUT</text>
<text x="101.6" y="79.6">~{STROBE}</text>
<text x="204.5" y="80.9">BOUT</text>
<text x="232.4" y="86">AUD_L</text>
<text x="105" y="95.3" transform="rotate(-90 105 95.3)">PD0</text>
<text x="107.5" y="95.3" transform="rotate(-90 107.5 95.3)">PD1</text>
<text x="110.1" y="95.3" transform="rotate(-90 110.1 95.3)">PD2</text>
<text x="112.6" y="95.3" transform="rotate(-90 112.6 95.3)">PD3</text>
<text x="115.2" y="95.3" transform="rotate(-90 115.2 95.3)">PD4</text>
<text x="117.7" y="95.3" transform="rotate(-90 117.7 95.3)">PD5</text>
<text x="120.2" y="95.3" transform="rotate(-90 120.2 95.3)">PD6</text>
<text x="122.8" y="95.3" transform="rotate(-90 122.8 95.3)">PD7</text>
<text x="233.7" y="96.1">AUD_R</text>
<text x="85.1" y="116.5">2.5V</text>
</g>
<g font-size="2.1" fill="#725600">
<text x="113.5" y="77">PRT_BUSY</text>
<text x="114.8" y="80.8">~{STROBE}</text>
</g>
<text font-size="2.1" fill="#000084" x="103.4" y="84.6">PD[0..7]</text>
<g font-size="2.1" fill="#840000">
<text x="232.2" y="280.9">2022-03-04</text>
<text x="261.3" y="280.9">1/1</text>
<text x="284.3" y="280.9">ultra-AV.kicad_sch</text>
<text x="210.3" y="284">KiCad E.D.A. eeschema (6.0.5)</text>
</g>
<g font-size="1.8" fill="#840000">
<text x="35" y="11.7">1</text>
<text x="85" y="11.7">2</text>
<text x="135" y="11.7">3</text>
<text x="185" y="11.7">4</text>
<text x="235" y="11.7">5</text>
<text x="285" y="11.7">6</text>
<text x="335" y="11.7">7</text>
<text x="385" y="11.7">8</text>
<text x="10.3" y="35.7">A</text>
<text x="408.3" y="35.7">A</text>
<text x="10.3" y="85.7">B</text>
<text x="408.3" y="85.7">B</text>
<text x="10.3" y="135.7">C</text>
<text x="408.3" y="135.7">C</text>
<text x="10.3" y="185.7">D</text>
<text x="408.3" y="185.7">D</text>
<text x="10.4" y="235.7">E</text>
<text x="408.4" y="235.7">E</text>
<text x="10.4" y="285.7">F</text>
<text x="35" y="286.7">1</text>
<text x="85" y="286.7">2</text>
<text x="135" y="286.7">3</text>
<text x="185" y="286.7">4</text>
<text x="235" y="286.7">5</text>
<text x="285" y="286.7">6</text>
<text x="335" y="286.7">7</text>
<text x="385" y="286.7">8</text>
<text x="408.4" y="285.7">F</text>
</g>
<g font-size="1.8" fill="#006464">
<text x="55.1" y="22.3">+12V</text>
<text x="61.9" y="22.3">+5V</text>
<text x="49.8" y="25.4">J4</text>
<text x="101.5" y="26.1">NorComp_111-014-213L001</text>
<text x="178" y="29.2">J6</text>
<text x="223.6" y="28">+5V</text>
<text x="33.2" y="40">J1</text>
<text x="45.6" y="39.4">Conn_01x04</text>
<text x="156.3" y="37.5">R1</text>
<text x="161.9" y="38.3" transform="rotate(-90 161.9 38.3)">47k</text>
<text x="223.4" y="39.8" transform="rotate(-90 223.4 39.8)">R12</text>
<text x="225.4" y="39.6" transform="rotate(-90 225.4 39.6)">100</text>
<text x="33.2" y="45.1">J2</text>
<text x="49.8" y="45.1">J5</text>
<text x="176.5" y="43.9">GNDA</text>
<text x="243.6" y="45.1">J11</text>
<text x="105.7" y="51.5">J9</text>
<text x="156.3" y="50.2">R2</text>
<text x="161.9" y="51" transform="rotate(-90 161.9 51)">47k</text>
<text x="223.4" y="49.9" transform="rotate(-90 223.4 49.9)">R16</text>
<text x="225.4" y="49.8" transform="rotate(-90 225.4 49.8)">100</text>
<text x="28.6" y="57.8">Conn_01x04</text>
<text x="45.6" y="57.8">Conn_01x04</text>
<text x="125" y="54">GND</text>
<text x="178" y="57.2">J7</text>
<text x="222.8" y="59.1">GND</text>
<text x="258" y="54">VIDOUT</text>
<text x="34.9" y="62.9">Conn_01x04</text>
<text x="245.9" y="61.6">BLNK</text>
<text x="111.1" y="71.8">GND</text>
<text x="218" y="68.7">+12V</text>
<text x="33.2" y="75.6">J3</text>
<text x="245.9" y="76.9">GREEN</text>
<text x="16.4" y="79.4">GNDA</text>
<text x="23.4" y="79.4">GND</text>
<text x="223.2" y="78.1">R17</text>
<text x="228.9" y="79.4">1k</text>
<text x="245.9" y="82">BLUE</text>
<text x="245.9" y="79.4">SW</text>
<text x="257.3" y="79.4">CLKOUT</text>
<text x="260.9" y="94.7">AOL</text>
<text x="245.9" y="97.2">AIR</text>
<text x="260.7" y="99.7">AOR</text>
<text x="226.3" y="107.4">TC_1578891_SCART</text>
<text x="248.3" y="111" transform="rotate(-90 248.3 111)">BGND</text>
<text x="250.8" y="111" transform="rotate(-90 250.8 111)">GGND</text>
<text x="253.4" y="111" transform="rotate(-90 253.4 111)">RGND</text>
<text x="255.9" y="111" transform="rotate(-90 255.9 111)">VGND</text>
<text x="258.4" y="111" transform="rotate(-90 258.4 111)">BLNKGND</text>
<text x="261" y="111" transform="rotate(-90 261 111)">DATGND</text>
<text x="263.5" y="111" transform="rotate(-90 263.5 111)">AUGND</text>
<text x="64.8" y="115.7">+5V</text>
<text x="91" y="116.3">+12V</text>
<text x="68.5" y="122.6">GNDA</text>
<text x="78" y="122.6">GND</text>
<text x="247.6" y="121.3">GNDA</text>
<text x="263.5" y="121.3">GND</text>
</g>
<g font-size="1.8" fill="#0000c2">
<text x="143.5" y="21.3">AUDIO RCA Phono output</text>
<text x="196.8" y="21.3">SCART RGB Video Output</text>
</g>
<g font-size="1.8" fill="#0f0f0f">
<text x="28.6" y="26.1">Conn_01x04</text>
<text x="233.7" y="78.4">+12V-1K</text>
</g>
<g font-size="1.8" fill="#a90000">
<text x="30.6" y="28.4">4</text>
<text x="53.5" y="27.7">1</text>
<text x="169.7" y="29">2</text>
<text x="30.6" y="36">1</text>
<text x="30.6" y="33.4">2</text>
<text x="30.6" y="30.9">3</text>
<text x="53.5" y="30.3">2</text>
<text x="53.5" y="32.8">3</text>
<text x="53.5" y="35.3">4</text>
<text x="106.2" y="31.5">1</text>
<text x="106.2" y="34.1">2</text>
<text x="118.9" y="31.5">8</text>
<text x="118.9" y="34.1">9</text>
<text x="173.7" y="34.2" transform="rotate(-90 173.7 34.2)">1A</text>
<text x="106.2" y="36.6">3</text>
<text x="106.2" y="39.2">4</text>
<text x="106.2" y="41.7">5</text>
<text x="118.4" y="36.6">10</text>
<text x="118.4" y="39.2">11</text>
<text x="118.4" y="41.7">12</text>
<text x="30.6" y="46.8">1</text>
<text x="53.5" y="46.8">1</text>
<text x="106.2" y="44.2">6</text>
<text x="106.2" y="46.8">7</text>
<text x="118.4" y="44.2">13</text>
<text x="118.4" y="46.8">14</text>
<text x="30.6" y="49.3">2</text>
<text x="30.6" y="51.9">3</text>
<text x="53.5" y="49.3">2</text>
<text x="53.5" y="51.9">3</text>
<text x="173.7" y="53.2" transform="rotate(-90 173.7 53.2)">1A</text>
<text x="242.9" y="50.6">20</text>
<text x="265.7" y="53.1">19</text>
<text x="30.6" y="54.4">4</text>
<text x="53.5" y="54.4">4</text>
<text x="110.2" y="54.4" transform="rotate(-90 110.2 54.4)">16</text>
<text x="112.8" y="54.4" transform="rotate(-90 112.8 54.4)">15</text>
<text x="169.7" y="55.7">2</text>
<text x="30.6" y="64.6">4</text>
<text x="242.9" y="65.8">15</text>
<text x="242.9" y="60.7">16</text>
<text x="30.6" y="69.6">2</text>
<text x="30.6" y="67.1">3</text>
<text x="265.7" y="70.9">12</text>
<text x="30.6" y="72.2">1</text>
<text x="242.9" y="76">11</text>
<text x="243.3" y="81.1">7</text>
<text x="243.3" y="78.5">8</text>
<text x="265.7" y="78.5">10</text>
<text x="243.3" y="86.1">6</text>
<text x="266.2" y="93.8">3</text>
<text x="243.3" y="96.3">2</text>
<text x="266.2" y="98.8">1</text>
<text x="247.4" y="113.6" transform="rotate(-90 247.4 113.6)">5</text>
<text x="249.9" y="113.6" transform="rotate(-90 249.9 113.6)">9</text>
<text x="262.6" y="113.6" transform="rotate(-90 262.6 113.6)">4</text>
<text x="252.5" y="114.1" transform="rotate(-90 252.5 114.1)">13</text>
<text x="255" y="114.1" transform="rotate(-90 255 114.1)">17</text>
<text x="257.6" y="114.1" transform="rotate(-90 257.6 114.1)">18</text>
<text x="260.1" y="114.1" transform="rotate(-90 260.1 114.1)">14</text>
<text x="265.2" y="114.1" transform="rotate(-90 265.2 114.1)">21</text>
</g>
<text font-size="1.8" fill="#840084" x="117.1" y="65.4">50V</text>
<g font-size="1.6" fill="#006464">
<text x="104.8" y="62.8">R100</text>
<text x="114.7" y="60.3">C100</text>
</g>
<g font-size="1.5" fill="#006464">
<text x="245.9" y="51.4">VIDIN/Sync</text>
<text x="261.5" y="71.7">DAT</text>
</g>
<g font-size="1.4" fill="#0000c2">
<text x="35.6" y="29">Pin_20</text>
<text x="43.8" y="28.3">Pin_9</text>
<text x="35.6" y="34.1">Pin_18</text>
<text x="35.6" y="31.5">Pin_19</text>
<text x="43.8" y="33.4">Pin_11</text>
<text x="43.8" y="30.9">Pin_10</text>
<text x="43.8" y="36">Pin_12</text>
<text x="35.6" y="36.6">Pin_17</text>
<text x="44.4" y="46.8">Pin_4</text>
<text x="35.6" y="50.6">Pin_14</text>
<text x="35.6" y="48">Pin_13</text>
<text x="35.6" y="53.1">Pin_15</text>
<text x="44.4" y="49.3">Pin_3</text>
<text x="44.4" y="51.8">Pin_2</text>
<text x="35.6" y="55.6">Pin_16</text>
<text x="44.4" y="54.4">Pin_1</text>
<text x="35.6" y="64.5">Pin_5</text>
<text x="35.6" y="67.1">Pin_6</text>
<text x="35.6" y="69.6">Pin_7</text>
<text x="35.6" y="72.2">Pin_8</text>
</g>
<g font-size="1.2" fill="#006464">
<text x="245.9" y="66.5">RED/CHROMA</text>
<text x="245.9" y="86.8">AIL/MONO</text>
</g>
<g font-size="1" fill="#840000">
<text x="252.9" y="48.7">SHIELD</text>
<text x="248.8" y="57.5">VGND</text>
<text x="258.5" y="57.5">BLNKGND</text>
<text x="258.2" y="65.2">DATGND</text>
<text x="248.7" y="70.2">RGND</text>
<text x="259.6" y="81.7">SW</text>
<text x="259.6" y="86.8">AIL</text>
<text x="248.7" y="90.6">BGND</text>
<text x="249.1" y="94.4">AOL</text>
<text x="258.5" y="90.6">AUGND</text>
<text x="249.1" y="99.5">AOR</text>
<text x="259.5" y="96.9">AIR</text>
</g>
<text font-size=".8" fill="#840000" x="249" y="79.1">GGND</text>
</svg>
